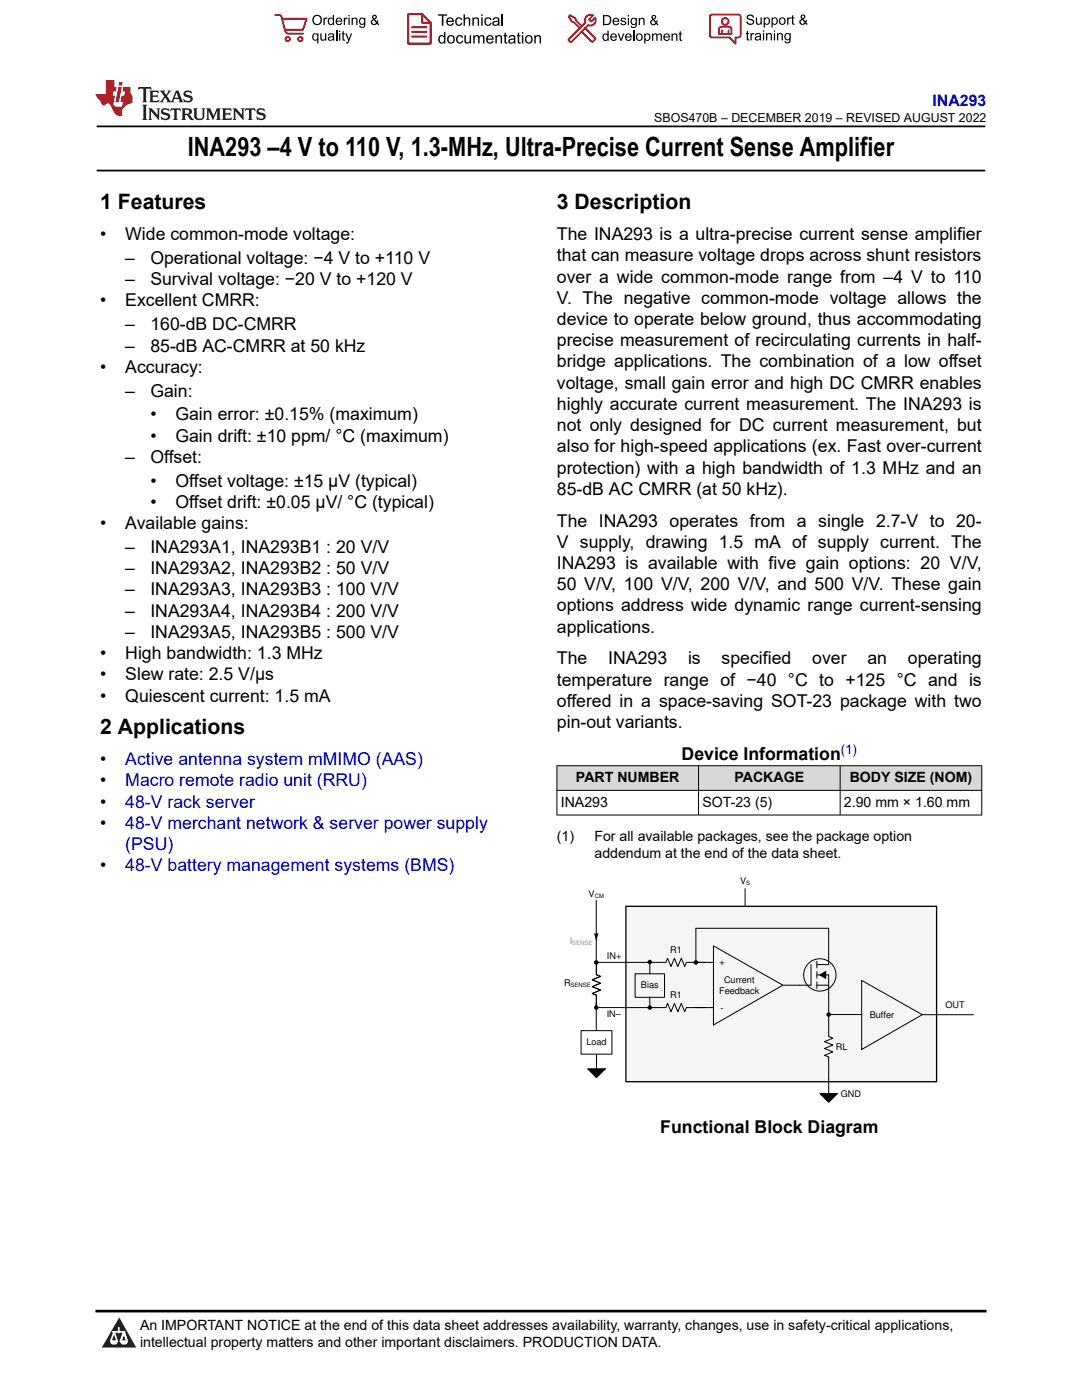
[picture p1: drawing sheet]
<svg xmlns="http://www.w3.org/2000/svg" width="216mm" height="279mm" viewBox="0 0 216 279" stroke-linecap="round" stroke-linejoin="round" font-family="sans-serif">
<path d="M19.3 25.2h177.3M19.3 34h177.3" fill="none" stroke="#000" stroke-width=".35"/>
<g fill="#d8d8d8">
<path d="M111.1 152.8h84.8v4.9h-84.8z" fill-rule="evenodd"/>
<path d="M111.2 152.9h28.1v4.8h-28.1z" fill-rule="evenodd"/>
<path d="M139.4 152.9h28.2v4.8h-28.2z" fill-rule="evenodd"/>
<path d="M167.7 152.9h28.1v4.8h-28.1z" fill-rule="evenodd"/>
</g>
<path d="M111.1 152.8h84.9M111.1 157.7h84.9M111.1 152.8v9.9M139.4 152.8v9.9M167.6 152.8v9.9M195.9 152.8v9.9M111.1 162.7h84.9" fill="none" stroke="#000" stroke-width=".2"/>
<path d="M124.9 180.9h62v35h-62z" fill-rule="evenodd" fill="#f5f5f5"/>
<path d="M124.9 180.9h62v35h-62z" fill="none" stroke="#000" stroke-width=".26"/>
<g fill="none" stroke="#000" stroke-width=".2">
<path d="M119 179.7v11.9M148.7 177.3v3.6M119 192v2.5l.8 .3-1.6 .7 1.6 .7-1.6 .7 1.6 .7-1.6 .7 .8 .3v2.5M126.7 194.3h5.9v4.7h-5.9zM129.7 192v2.3M129.7 199v2.1M138.9 192.1v-6.8h26.4v7.2h-2.3M142.4 188.8l13.8 7.8-13.8 8zM142.4 192.1h-5.4l-.4 .8-.7-1.7-.6 1.7-.7-1.7-.7 1.7-.7-1.7-.3 .9h-13.9v2.4l.8 .4-1.6 .6 1.6 .7-1.6 .7 1.6 .7-1.6 .7 .8 .3v7.1M161.8 192.5v4.1h-5.6M163 194.6h2.3l.1 12.3 .8 .3-1.7 .7 1.7 .7-1.7 .6 1.7 .7-1.7 .7 .9 .4v7.2M163 196.6h2.3"/>
<path d="M163 191.8v1.4M163 193.9v1.3M163 196v1.3M163.6 194.6l1.2-.7v1.4zM171.9 195.7l12.1 6.8-12.1 6.9zM115.9 205.7h6.2v4.7h-6.2zM117.3 213.3h3.5l-1.8 1.8zM119 201.1h13.9l.3-.8 .7 1.6 .7-1.6 .7 1.6 .6-1.6 .7 1.6 .4-.8h5.4M119 210.4v2.9M163.6 218.2h3.5l-1.7 1.8zM165.4 202.5h6.5M184 202.5h10.2"/>
<circle cx="163.6" cy="194.6" r="3.2"/>
</g>
<g fill="#000">
<path d="M118.5 186.3h.9l-.4 1.3zM163.6 194.6l1.2-.7v1.4zM117.3 213.3h3.5l-1.8 1.8zM163.6 218.2h3.5l-1.7 1.8z"/>
<circle cx="119" cy="192.1" r=".45"/>
<circle cx="129.7" cy="192" r=".45"/>
<circle cx="138.9" cy="192.1" r=".45"/>
<circle cx="119" cy="201.1" r=".45"/>
<circle cx="129.7" cy="201.1" r=".45"/>
<circle cx="165.4" cy="202.5" r=".45"/>
</g>
<path d="M0 0h215.9v23.8h-215.9z" fill-rule="evenodd" fill="#fff"/>
<path d="M27.7 17.4l-.2 .6 .5-.3h.6v.1v2.2l-.2 .4h1l-.2-.4v-2.2v-.1h.5l.5 .3-.1-.6zM29.8 18.1l.2 .4v1.5l-.2 .4h1.9l.1-.6a1.08 1.08 0 0 1-1.3 .2v-.7h.6l.4 .2v-.6l-.4 .2h-.6v-.6l.2-.1a1 1 0 0 1 1 .2l-.1-.5zM31.8 18.1l1 1.1-1 1.2h.9l-.2-.2 .4-.7 .5 .7-.2 .2h1.6l-.2-.2 .1-.4h1l.1 .4-.1 .2h.9l-.2-.3-.8-2h-.5l-1 2.2-.8-1.1 .9-1.1h-.8l.2 .2-.5 .7-.3-.7 .1-.2zM35.2 18.5l.4 1h-.8zM36.8 18.2a.65 .65 0 0 0-.2 .7 .65 .65 0 0 0 .6 .5l.7 .2 .1 .2a.79 .79 0 0 1-.7 .4 .79 .79 0 0 1-.7-.5l.1 .7 .2-.1a.93 .93 0 0 0 1.1 .1 .93 .93 0 0 0 .4-1 1.46 1.46 0 0 0-1.2-.6l-.1-.3a1.09 1.09 0 0 1 1.2 .2l-.2-.6-.1 .1-.6-.2zM28.4 20.9l.2 .4v2.3l-.2 .3h1l-.2-.3v-2.3l.2-.4zM29.6 21.6l.2 .4v1.6l-.2 .3h.8l-.3-.3v-1.4l1.7 1.8v-2l.2-.4h-.8l.2 .2 .1 1.1-1.2-1.3zM32.3 21.8a.65 .65 0 0 0-.2 .7 .65 .65 0 0 0 .7 .4l.6 .2 .1 .2a.79 .79 0 0 1-.7 .4 .79 .79 0 0 1-.7-.5l.1 .7 .2-.1a.93 .93 0 0 0 1.1 .1 .93 .93 0 0 0 .4-.9 1.46 1.46 0 0 0-1.2-.6l-.1-.4a1.09 1.09 0 0 1 1.2 .2l-.2-.6-.1 .1-.6-.1zM34.1 21.6l-.1 .7a.63 .63 0 0 1 .7-.4l.1 1.7-.3 .3h1l-.2-.3v-1.7a.66 .66 0 0 1 .8 .4l-.1-.7zM36.2 21.6l.2 .4v1.6l-.2 .3h.9l-.2-.2v-.7h.5l.1 .2a.79 .79 0 0 0 1.2 .6l-1-.9a.61 .61 0 0 0 .6-.6 .61 .61 0 0 0-.5-.6zM36.9 21.9h.2a.47 .47 0 0 1 .5 .1 .47 .47 0 0 1 .1 .5l-.2 .2h-.6zM38.5 21.6l.2 .2a2.27 2.27 0 0 0 .4 2 1.04 1.04 0 0 0 1.7-.7v-1.3l.2-.2h-.8l.2 .4v1.1a.6 .6 0 0 1-.6 .6 .6 .6 0 0 1-.6-.6v-1.1l.3-.4zM41.1 21.6l.2 .4v1.6l-.2 .3h.7l-.2-.3v-1.5l.9 1.9 .8-1.9v1.5l-.2 .3h1l-.3-.3v-1.6l.3-.4h-.8l-.7 1.5-.7-1.5zM44.3 21.6l.2 .4v1.6l-.2 .3h1.9l.1-.5a1.09 1.09 0 0 1-1.3 .1v-.6h.6l.4 .1v-.6l-.4 .2h-.6v-.6l.2-.1a1.01 1.01 0 0 1 1 .3l-.1-.6zM46.4 21.6l.3 .4v1.6l-.3 .3h.8l-.2-.3v-1.4l1.6 1.8v-2l.2-.4h-.7l.2 .2v1.1l-1.2-1.3zM49 21.6l-.1 .7a.63 .63 0 0 1 .8-.4v1.7l-.3 .3h1l-.2-.3v-1.7a.66 .66 0 0 1 .8 .4l-.1-.7zM51.4 21.8a.65 .65 0 0 0-.2 .7 .65 .65 0 0 0 .6 .4l.6 .2 .2 .2a.79 .79 0 0 1-.8 .4 .79 .79 0 0 1-.6-.5l.1 .7 .2-.1a.93 .93 0 0 0 1 .1 .93 .93 0 0 0 .5-.9 1.46 1.46 0 0 0-1.3-.6l-.1-.4a1.09 1.09 0 0 1 1.3 .2l-.2-.6-.2 .1-.5-.1z" fill="#231f20"/>
<path d="M21.1 16v2.8h-2.1l.1 .3 .9 1a.95 .95 0 0 0 .9 .9 .59 .59 0 0 1 .6-.4 .59 .59 0 0 1 .5 .4l.4 .8a1.59 1.59 0 0 0 2.1 1.3 1.61 1.61 0 0 1 1-2.2l1-.4-.1-1.5a1.59 1.59 0 0 1-.4-1.6h-1.4l-.2 .9h.5l-.1 .8h-.5l-.2 1v.2l.4 .1-.2 .9h-.6a.73 .73 0 0 1-1.1-.7l.3-1.5h-.5l.2-.8h.5l.2-.9h-.5v-1.4zM23.6 17.4l-.6 3h.7l.6-3zM23.8 16.4l-.1 .7h.7l.1-.7z" fill="#ed1c24"/>
<g fill="#000">
<path d="M62.3 4a1 1 0 0 1 2 0 1 1 0 0 1-2 0zM62.8 3.4a.78 .78 0 0 0-.1 1.1 .78 .78 0 0 0 1.1 .1 .78 .78 0 0 0 .1-1.1 .78 .78 0 0 0-1.1-.1z" fill-rule="evenodd"/>
<path d="M62.5 6.8l.4-.2 .4 .3v-.2h.2v2h-.2v-.7a.68 .68 0 0 1-.9-.1 .68 .68 0 0 1 0-.9zM62.6 7a.51 .51 0 0 0-.1 .6 .51 .51 0 0 0 .7 .2 .51 .51 0 0 0 .1-.7 .51 .51 0 0 0-.7-.1z" fill-rule="evenodd"/>
<path d="M64.5 3.5h.3v.3l.1-.3h.3l.1 .1-.1 .2a.32 .32 0 0 0-.3 0 .32 .32 0 0 0-.1 .4v.8h-.3z" fill-rule="evenodd"/>
<path d="M63.9 6.7h.3v.8a.36 .36 0 0 0 .3 .4 .36 .36 0 0 0 .4-.5v-.7h.2v1.4h-.2v-.2a.51 .51 0 0 1-.6 .2 .51 .51 0 0 1-.4-.5z" fill-rule="evenodd"/>
<path d="M65.6 3.7l.4-.2 .4 .2v-.7h.3v2h-.3v-.2a.7 .7 0 0 1-1-.1 .7 .7 0 0 1 .2-1zM65.8 3.8a.51 .51 0 0 0-.1 .7 .51 .51 0 0 0 .6 .2 .51 .51 0 0 0 .1-.7 .51 .51 0 0 0-.6-.2z" fill-rule="evenodd"/>
<path d="M65.6 6.8a.66 .66 0 0 1 .8-.1 .66 .66 0 0 1 .3 .8v.6h-.2l-.1-.2a.52 .52 0 0 1-.7 .2 .52 .52 0 0 1-.2-.6l.3-.2a.42 .42 0 0 0 .6-.3l-.3-.2-.3 .1-.1 .2h-.3zM65.7 7.6a.35 .35 0 0 0 .3 .4 .35 .35 0 0 0 .4-.4v-.2z" fill-rule="evenodd"/>
<path d="M67.7 6.1h.2v.3h-.2zM67.7 6.7h.2v1.4h-.2z" fill-rule="evenodd"/>
<path d="M67.1 3.7a.68 .68 0 0 1 .9-.1 .68 .68 0 0 1 .3 .7h-1.1a.42 .42 0 0 0 .3 .5 .42 .42 0 0 0 .5-.3h.3a.73 .73 0 0 1-1.1 .4 .73 .73 0 0 1-.1-1.2zM67.4 3.8l-.2 .3h.8l-.2-.4z" fill-rule="evenodd"/>
<path d="M68.6 3.5h.2v.3l.2-.3h.3l.1 .1-.1 .2a.32 .32 0 0 0-.4 0 .32 .32 0 0 0-.1 .4v.8h-.2z" fill-rule="evenodd"/>
<path d="M68.3 6.3l.3-.1v.5h.2v.1h-.2v.9l.3 .4a.36 .36 0 0 1-.4 0 .36 .36 0 0 1-.2-.4v-.9h-.1v-.1h.1z" fill-rule="evenodd"/>
<path d="M68.9 6.7h.3l.4 1.1 .4-1.1h.3l-.6 1.4a.51 .51 0 0 1-.6 .6l-.1-.3h.3l.2-.3z" fill-rule="evenodd"/>
<path d="M69.5 3h.3v.3h-.3zM69.5 3.5h.3v1.5h-.3z" fill-rule="evenodd"/>
<path d="M70.2 3.5h.2v.2a.52 .52 0 0 1 .6-.2 .52 .52 0 0 1 .3 .6v.9h-.2v-.9a.34 .34 0 0 0-.3-.4 .34 .34 0 0 0-.4 .3v1h-.2z" fill-rule="evenodd"/>
<path d="M71.8 3.7l.4-.2 .5 .2v-.2h.2v1.3a.64 .64 0 0 1-.5 .8 .64 .64 0 0 1-.7-.5h.2a.41 .41 0 0 0 .5 .2 .41 .41 0 0 0 .2-.5 .69 .69 0 0 1-.9-.1 .69 .69 0 0 1 .1-1zM72 3.8a.5 .5 0 0 0-.1 .7 .5 .5 0 0 0 .7 .1 .5 .5 0 0 0 .1-.6 .5 .5 0 0 0-.7-.2z" fill-rule="evenodd"/>
<path d="M74.4 3.1a.47 .47 0 0 1 .7 .1 .47 .47 0 0 1-.3 .7l.4 .4 .1-.3 .2 .1-.1 .4 .3 .3-.2 .2-.3-.3a.63 .63 0 0 1-1 .1 .63 .63 0 0 1 .3-1l-.3-.4zM74.5 3.4a.27 .27 0 0 0 .5 0 .27 .27 0 0 0-.5 0zM74.4 4.1a.4 .4 0 0 0 0 .6 .4 .4 0 0 0 .6-.1l-.4-.6z" fill-rule="evenodd"/>
<path d="M87.4 2.9h1.8v.2h-.7v2h-.3v-2h-.8z" fill-rule="evenodd"/>
<path d="M87.6 7.2l.5-.2 .5 .2v-.8h.3v2.3h-.3v-.2a.76 .76 0 0 1-1-.1 .76 .76 0 0 1-.1-1zM87.9 7.4a.58 .58 0 0 0-.2 .7 .58 .58 0 0 0 .8 .2 .58 .58 0 0 0 .1-.7 .58 .58 0 0 0-.7-.2z" fill-rule="evenodd"/>
<path d="M89.5 7.2a.81 .81 0 0 1 1.1 .1 .81 .81 0 0 1-.2 1.2 .81 .81 0 0 1-1.1-.2l-.1-.7zM89.6 7.4a.57 .57 0 0 0 0 .8 .57 .57 0 0 0 .8 0 .57 .57 0 0 0 0-.7 .57 .57 0 0 0-.8-.1z" fill-rule="evenodd"/>
<path d="M89.3 3.7a.77 .77 0 0 1 .9-.2 .77 .77 0 0 1 .4 .9h-1.3a.48 .48 0 0 0 .4 .5 .48 .48 0 0 0 .6-.3h.3a.83 .83 0 0 1-1.3 .4 .83 .83 0 0 1 0-1.3zM89.5 3.8l-.2 .4h1l-.3-.5z" fill-rule="evenodd"/>
<path d="M91 3.7a.7 .7 0 0 1 1.2 .3h-.2a.45 .45 0 0 0-.6-.3 .45 .45 0 0 0-.3 .6 .45 .45 0 0 0 .3 .6 .45 .45 0 0 0 .6-.4l.3 .1a.76 .76 0 0 1-1.1 .5 .76 .76 0 0 1-.3-1.1z" fill-rule="evenodd"/>
<path d="M91.2 7.2a.7 .7 0 0 1 1.2 .3l-.3 .1a.45 .45 0 0 0-.5-.4 .45 .45 0 0 0-.3 .7 .45 .45 0 0 0 .3 .6 .45 .45 0 0 0 .6-.4h.2a.76 .76 0 0 1-1 .5 .76 .76 0 0 1-.4-1.1z" fill-rule="evenodd"/>
<path d="M92.5 2.9h.3v.8a.59 .59 0 0 1 .7-.2 .59 .59 0 0 1 .3 .6v1h-.2v-1a.4 .4 0 0 0-.5-.4 .4 .4 0 0 0-.3 .5v.9h-.3z" fill-rule="evenodd"/>
<path d="M92.7 7h.2v.9a.41 .41 0 0 0 .5 .6 .41 .41 0 0 0 .3-.6v-.9h.3v1.7h-.3v-.3a.58 .58 0 0 1-.7 .3 .58 .58 0 0 1-.3-.7z" fill-rule="evenodd"/>
<path d="M94.3 3.5h.2v.2a.59 .59 0 0 1 .7-.2 .59 .59 0 0 1 .4 .6v1h-.3v-1a.41 .41 0 0 0-.4-.4 .41 .41 0 0 0-.4 .5v.9h-.2z" fill-rule="evenodd"/>
<path d="M94.4 7h.3v.3a.56 .56 0 0 1 1 0 .54 .54 0 0 1 .6-.3 .54 .54 0 0 1 .4 .5v1.2h-.3v-1.1a.34 .34 0 0 0-.3-.4 .34 .34 0 0 0-.4 .3v1.2h-.3v-1.1a.38 .38 0 0 0-.5-.3 .38 .38 0 0 0-.2 .5v.9h-.3z" fill-rule="evenodd"/>
<path d="M96 2.9h.3v.3h-.3zM96 3.5h.3v1.6h-.3z" fill-rule="evenodd"/>
<path d="M96.8 3.7a.7 .7 0 0 1 1.3 .3h-.3a.45 .45 0 0 0-.6-.3 .45 .45 0 0 0-.3 .6 .45 .45 0 0 0 .3 .6 .45 .45 0 0 0 .6-.4l.3 .1a.76 .76 0 0 1-1.1 .5 .76 .76 0 0 1-.3-1.1z" fill-rule="evenodd"/>
<path d="M97.2 7.2a.77 .77 0 0 1 .9-.1 .77 .77 0 0 1 .4 .8h-1.2a.48 .48 0 0 0 .3 .6 .48 .48 0 0 0 .6-.4l.3 .1a.83 .83 0 0 1-1.3 .3 .83 .83 0 0 1 0-1.3zM97.4 7.4l-.1 .3h.9l-.2-.4z" fill-rule="evenodd"/>
<path d="M98.8 7h.3v.3a.59 .59 0 0 1 .7-.3 .59 .59 0 0 1 .4 .7v1h-.3v-1a.41 .41 0 0 0-.5-.5 .41 .41 0 0 0-.3 .6v.9h-.3z" fill-rule="evenodd"/>
<path d="M98.4 3.7a.74 .74 0 0 1 1-.2 .74 .74 0 0 1 .3 .9v.7h-.3v-.2a.59 .59 0 0 1-.8 .3 .59 .59 0 0 1-.3-.8l1.1-.3a.42 .42 0 0 0-.4-.4 .42 .42 0 0 0-.5 .3h-.2zM98.6 4.5a.36 .36 0 0 0 .2 .5 .36 .36 0 0 0 .5-.2l.1-.5z" fill-rule="evenodd"/>
<path d="M100.7 6.6l.2-.1v.5h.3v.2h-.3v1l.1 .2h.2l.1 .3a.41 .41 0 0 1-.5-.1 .41 .41 0 0 1-.1-.4v-1h-.2v-.2h.2z" fill-rule="evenodd"/>
<path d="M101.6 7.2a.74 .74 0 0 1 .9-.2 .74 .74 0 0 1 .3 1l.1 .7h-.3v-.2a.59 .59 0 0 1-.8 .2 .59 .59 0 0 1-.3-.8l1-.3a.42 .42 0 0 0-.3-.4 .42 .42 0 0 0-.5 .3h-.3zM101.8 8.1a.36 .36 0 0 0 .1 .5 .36 .36 0 0 0 .5-.3l.2-.4z" fill-rule="evenodd"/>
<path d="M103.3 6.6l.3-.1v.5h.3v.2h-.3v1l.1 .2h.2v.3a.41 .41 0 0 1-.5-.1 .41 .41 0 0 1-.1-.4v-1h-.2v-.2h.2z" fill-rule="evenodd"/>
<path d="M104.1 6.4h.3v.3h-.3zM104.1 7h.3v1.7h-.3z" fill-rule="evenodd"/>
<path d="M105 7.2a.81 .81 0 0 1 1.1 .1 .81 .81 0 0 1-.1 1.2 .81 .81 0 0 1-1.2-.2v-.7zM105.2 7.4a.57 .57 0 0 0-.1 .8 .57 .57 0 0 0 .8 0 .57 .57 0 0 0 0-.7 .57 .57 0 0 0-.7-.1z" fill-rule="evenodd"/>
<path d="M106.6 7h.3v.3a.59 .59 0 0 1 .7-.3 .59 .59 0 0 1 .4 .7v1h-.3v-1a.41 .41 0 0 0-.5-.5 .41 .41 0 0 0-.3 .6v.9h-.3z" fill-rule="evenodd"/>
<path d="M120.3 3h.7a1 1 0 0 1 1 1 1 1 0 0 1-1 1h-.7zM120.6 3.2v1.6h.4a.77 .77 0 0 0 .7-.8 .77 .77 0 0 0-.7-.8z" fill-rule="evenodd"/>
<path d="M120.4 6.9l.4-.2 .4 .2v-.8h.3v2h-.3v-.1a.7 .7 0 0 1-.9-.2 .7 .7 0 0 1 .1-.9zM120.6 7a.51 .51 0 0 0-.1 .7 .51 .51 0 0 0 .6 .1 .51 .51 0 0 0 .1-.6 .51 .51 0 0 0-.6-.2z" fill-rule="evenodd"/>
<path d="M122 6.9a.68 .68 0 0 1 .8-.2 .68 .68 0 0 1 .3 .8h-1.1a.42 .42 0 0 0 .3 .5 .42 .42 0 0 0 .5-.3h.3a.73 .73 0 0 1-1.1 .3 .73 .73 0 0 1 0-1.1zM122.2 7l-.2 .3h.8l-.2-.4z" fill-rule="evenodd"/>
<path d="M122.4 3.7a.68 .68 0 0 1 .8-.1 .68 .68 0 0 1 .4 .8h-1.1a.42 .42 0 0 0 .3 .4 .42 .42 0 0 0 .5-.3l.3 .1a.73 .73 0 0 1-1.2 .3 .73 .73 0 0 1 0-1.2zM122.6 3.8l-.1 .3h.8l-.2-.3z" fill-rule="evenodd"/>
<path d="M123.9 3.7l.1-.1a.62 .62 0 0 1 .9 .3l-.2 .1a.29 .29 0 0 0-.3-.3 .29 .29 0 0 0-.3 .3l.1 .1a.58 .58 0 0 1 .6 .1 .58 .58 0 0 1 .1 .6 .67 .67 0 0 1-1.1-.2l.2-.1a.33 .33 0 0 0 .4 .4 .33 .33 0 0 0 .3-.4 .71 .71 0 0 1-.9-.6z" fill-rule="evenodd"/>
<path d="M123.3 6.7h.2l.4 1.2 .4-1.2h.3l-.6 1.4h-.2z" fill-rule="evenodd"/>
<path d="M125.3 3h.2v.3h-.2zM125.3 3.6h.2v1.4h-.2z" fill-rule="evenodd"/>
<path d="M124.9 6.9a.68 .68 0 0 1 .8-.2 .68 .68 0 0 1 .4 .8h-1.1a.42 .42 0 0 0 .3 .5 .42 .42 0 0 0 .5-.3h.3a.73 .73 0 0 1-1.2 .3 .73 .73 0 0 1 0-1.1zM125.1 7l-.1 .3h.8l-.2-.4z" fill-rule="evenodd"/>
<path d="M126 3.7l.4-.2 .4 .2v-.1h.3v1.2a.64 .64 0 0 1-.5 .8 .64 .64 0 0 1-.8-.5l.3 .1a.41 .41 0 0 0 .5 .2 .41 .41 0 0 0 .2-.6 .69 .69 0 0 1-.9-.1 .69 .69 0 0 1 .1-1zM126.2 3.9a.5 .5 0 0 0-.1 .6 .5 .5 0 0 0 .6 .2 .5 .5 0 0 0 .2-.7 .5 .5 0 0 0-.7-.1z" fill-rule="evenodd"/>
<path d="M126.9 7.4a.73 .73 0 0 1 1.4 0 .73 .73 0 0 1-1.4 0zM127.3 7a.5 .5 0 0 0-.1 .7 .5 .5 0 0 0 .7 0 .5 .5 0 0 0 0-.6 .5 .5 0 0 0-.6-.1z" fill-rule="evenodd"/>
<path d="M127.5 3.6h.2v.2a.52 .52 0 0 1 .6-.3 .52 .52 0 0 1 .3 .6v.9h-.2v-.9a.34 .34 0 0 0-.3-.4 .34 .34 0 0 0-.4 .3v1h-.2z" fill-rule="evenodd"/>
<path d="M128.5 6.7h.3v.2a.67 .67 0 0 1 .9 0 .67 .67 0 0 1 0 .9 .55 .55 0 0 1-.9 .2v.7h-.3zM128.9 7a.5 .5 0 0 0-.1 .7 .5 .5 0 0 0 .6 .1 .5 .5 0 0 0 .2-.6 .5 .5 0 0 0-.7-.2z" fill-rule="evenodd"/>
<path d="M130.1 6.7h.2v.2a.49 .49 0 0 1 .9 0l.4-.2a.42 .42 0 0 1 .5 .4v1h-.3v-.9a.3 .3 0 0 0-.2-.3 .3 .3 0 0 0-.4 .2v1h-.2v-.9a.33 .33 0 0 0-.5-.3 .33 .33 0 0 0-.2 .5v.7h-.2z" fill-rule="evenodd"/>
<path d="M130.1 3.1a.47 .47 0 0 1 .8 .1 .47 .47 0 0 1-.3 .7l.3 .4 .1-.2h.3l-.2 .5 .3 .3-.2 .2-.3-.3a.63 .63 0 0 1-1 .1 .63 .63 0 0 1 .3-1l-.2-.5zM130.2 3.5a.27 .27 0 0 0 .5 0 .27 .27 0 0 0-.5 0zM130.2 4.1a.4 .4 0 0 0 0 .7 .4 .4 0 0 0 .6-.2l-.5-.6z" fill-rule="evenodd"/>
<path d="M132.5 6.9a.68 .68 0 0 1 .9-.2 .68 .68 0 0 1 .3 .8h-1.1a.42 .42 0 0 0 .3 .5 .42 .42 0 0 0 .5-.3h.3a.73 .73 0 0 1-1.1 .3 .73 .73 0 0 1-.1-1.1zM132.7 7l-.1 .3h.8l-.2-.4z" fill-rule="evenodd"/>
<path d="M134 6.7h.2v.2a.52 .52 0 0 1 .6-.2 .52 .52 0 0 1 .4 .6v.8h-.3v-.8a.34 .34 0 0 0-.2-.4 .34 .34 0 0 0-.4 .2l-.1 1h-.2z" fill-rule="evenodd"/>
<path d="M135.6 6.3l.2-.1v.5h.3v.2h-.3v.8l.3 .4a.36 .36 0 0 1-.4 0 .36 .36 0 0 1-.1-.4v-.8h-.2v-.2h.2z" fill-rule="evenodd"/>
<path d="M149.2 3a.8 .8 0 0 1 1.2 .5h-.2a.44 .44 0 0 0-.5-.4 .44 .44 0 0 0-.4 .5l.2 .1a.9 .9 0 0 1 1 .8 .84 .84 0 0 1-.9 .5 .84 .84 0 0 1-.7-.7h.3a.52 .52 0 0 0 .5 .5 .52 .52 0 0 0 .5-.6l-.2-.1a.85 .85 0 0 1-1-.8z" fill-rule="evenodd"/>
<path d="M149 6.3l.3-.2v.5h.2v.2h-.2v.9l.2 .4a.36 .36 0 0 1-.4-.1 .36 .36 0 0 1-.1-.4v-.8h-.2v-.2h.2z" fill-rule="evenodd"/>
<path d="M149.7 6.6h.3v.2l.1-.2h.3l.1 .1-.1 .2a.32 .32 0 0 0-.3 0 .32 .32 0 0 0-.1 .4v.8h-.3z" fill-rule="evenodd"/>
<path d="M150.7 6.8a.66 .66 0 0 1 .9-.2 .66 .66 0 0 1 .3 .9v.6h-.2l-.1-.2a.52 .52 0 0 1-.7 .2 .52 .52 0 0 1-.2-.7l.2-.1a.42 .42 0 0 0 .7-.3l-.3-.2h-.3l-.1 .3-.3-.1zM150.9 7.5a.35 .35 0 0 0 .3 .5 .35 .35 0 0 0 .4-.4v-.3z" fill-rule="evenodd"/>
<path d="M150.8 3.5h.3v.8a.36 .36 0 0 0 .3 .5 .36 .36 0 0 0 .4-.5v-.8h.2v1.4h-.2v-.2a.51 .51 0 0 1-.6 .3 .51 .51 0 0 1-.4-.6z" fill-rule="evenodd"/>
<path d="M152.2 6.1h.3v.2h-.3zM152.2 6.6h.3v1.5h-.3z" fill-rule="evenodd"/>
<path d="M152.4 3.5h.2v.2a.67 .67 0 0 1 .9 0 .67 .67 0 0 1 .1 .9 .55 .55 0 0 1-1 .2v.7h-.2zM152.7 3.8a.5 .5 0 0 0-.1 .7 .5 .5 0 0 0 .7 .1 .5 .5 0 0 0 .1-.6 .5 .5 0 0 0-.7-.2z" fill-rule="evenodd"/>
<path d="M152.9 6.6h.2v.2a.52 .52 0 0 1 .6-.2 .52 .52 0 0 1 .3 .6v.9h-.2v-.9a.34 .34 0 0 0-.3-.4 .34 .34 0 0 0-.4 .2v1.1h-.2z" fill-rule="evenodd"/>
<path d="M153.9 3.5h.3v.2a.67 .67 0 0 1 .9 0 .67 .67 0 0 1 0 .9 .55 .55 0 0 1-.9 .2v.7h-.3zM154.3 3.8a.5 .5 0 0 0-.1 .7 .5 .5 0 0 0 .6 .1 .5 .5 0 0 0 .2-.6 .5 .5 0 0 0-.7-.2z" fill-rule="evenodd"/>
<path d="M154.4 6.1h.3v.2h-.3zM154.4 6.6h.3v1.5h-.3z" fill-rule="evenodd"/>
<path d="M155 6.6h.3v.2a.52 .52 0 0 1 .6-.2 .52 .52 0 0 1 .3 .6v.9h-.2v-.9a.34 .34 0 0 0-.3-.4 .34 .34 0 0 0-.4 .2v1.1h-.3z" fill-rule="evenodd"/>
<path d="M155.4 4.2a.75 .75 0 0 1 1.5 0 .75 .75 0 0 1-1.5 0zM155.8 3.8a.5 .5 0 0 0-.1 .7 .5 .5 0 0 0 .8 0 .5 .5 0 0 0 0-.7 .5 .5 0 0 0-.7 0z" fill-rule="evenodd"/>
<path d="M156.7 6.8l.4-.2 .5 .2v-.2h.2v1.3a.64 .64 0 0 1-.5 .7 .64 .64 0 0 1-.8-.4h.3a.41 .41 0 0 0 .5 .2 .41 .41 0 0 0 .2-.5 .69 .69 0 0 1-.9-.1 .69 .69 0 0 1 .1-1zM156.9 6.9a.5 .5 0 0 0-.1 .7 .5 .5 0 0 0 .6 .1 .5 .5 0 0 0 .2-.7 .5 .5 0 0 0-.7-.1z" fill-rule="evenodd"/>
<path d="M157.1 3.5h.2v.2l.1-.2h.3h.2l-.1 .3a.32 .32 0 0 0-.4 0 .32 .32 0 0 0-.1 .4v.7h-.2z" fill-rule="evenodd"/>
<path d="M158 3.1l.3-.1v.5h.2v.2h-.2v.8l.3 .4a.36 .36 0 0 1-.4 0 .36 .36 0 0 1-.2-.4v-.8h-.1v-.2h.1z" fill-rule="evenodd"/>
<path d="M159.9 3a.47 .47 0 0 1 .7 .1 .47 .47 0 0 1-.3 .7l.4 .5 .1-.3h.2l-.1 .5 .3 .3-.2 .2-.3-.3a.63 .63 0 0 1-1 .1 .63 .63 0 0 1 .3-1l-.3-.5zM160 3.4a.27 .27 0 0 0 .5 0 .27 .27 0 0 0-.5 0zM159.9 4.1a.4 .4 0 0 0 0 .6 .4 .4 0 0 0 .6-.2l-.4-.6z" fill-rule="evenodd"/>
</g>
<path d="M67.2 6.1v2M126.5 6.1v2" fill="none" stroke="#000" stroke-width=".25"/>
<g fill="none" stroke="#de0000" stroke-width=".37">
<path d="M54.9 3h.9a1.19 1.19 0 0 1 .6 1.2l.6 2.1a.85 .85 0 0 0 1 .4h2.5M56.3 3.7h4.9l-.7 2.2h-3.6M116.1 5.2l-1.2-1.1-.1-.5-1-.6-.3 .3 .6 1 .5 .2 1.1 1.1M116.8 5.6l1.9 2v.3l-.4 .4h-.3l-1.9-2zM116.8 5.6l.6-.6a1.07 1.07 0 0 0 1.2-.2 1.07 1.07 0 0 0 .1-1.3l-.7 .8-.5-.4 .8-.8a1.07 1.07 0 0 0-1.2 .2 1.07 1.07 0 0 0-.3 1.2l-3.3 3.3v.3l.3 .3h.2l2.1-2.1M141.7 3.1l.4-.2h5.3l.3 .2 .1 3.9-.2 .4-.8 .1v1.2l-1.3-1.2h-3.4l-.4-.2zM143.5 5.6l.5-.3 1.7 .1 .2 .5v.9h-2.4zM144 6.1v.7M145.4 6.1v.7"/>
<circle cx="57.4" cy="7.8" r=".44"/>
<circle cx="59.9" cy="7.8" r=".44"/>
<circle cx="144.7" cy="4.3" r=".67"/>
</g>
<path d="M100.2 2.9v2.2" fill="none" stroke="#000" stroke-width=".28"/>
<path d="M81.4 2.8h2.8v1.7h1.7v4.2h-4.5zM82.3 6.4h2.8M82.3 5.4h2.8M82.3 7.3h2.8M84.2 2.8l1.7 1.7" fill="none" stroke="#de0000" stroke-width=".42"/>
<path d="M0 261.4h215.9v18h-215.9z" fill-rule="evenodd" fill="#fff"/>
<path d="M23.8 262.9l3.4 6h-6.9z" fill="#231f20"/>
<path d="M22.1 267.7h1.3l-.4 .5h-.3a.55 .55 0 0 1-.6-.5z" fill-rule="evenodd" fill="#fff"/>
<path d="M22.1 267.7h1.3l-.4 .5h-.3a.55 .55 0 0 1-.6-.5z" fill="none" stroke="#231f20" stroke-width=".34"/>
<path d="M22.1 267.7h1.3l-.4 .5h-.5zM22.6 265.8h.1M22.6 265.8h2.3zM23.7 265.9h.1M23.7 264.9v1zM24 267.7h.1" fill="none" stroke="#fff" stroke-width=".34"/>
<path d="M24.7 265.8l-.7 1.9z" fill="#fff"/>
<path d="M24.7 265.8l-.7 1.9z" fill="none" stroke="#fff" stroke-width=".34"/>
<path d="M24.7 265.8l.7 1.9z" fill="#fff"/>
<path d="M24.7 265.8l.7 1.9zM25.3 267.7h.1" fill="none" stroke="#fff" stroke-width=".34"/>
<path d="M22.8 265.8l-.7 1.9z" fill="#fff"/>
<path d="M22.8 265.8l-.7 1.9z" fill="none" stroke="#fff" stroke-width=".34"/>
<path d="M22.8 265.8l.6 1.9z" fill="#fff"/>
<path d="M22.8 265.8l.6 1.9z" fill="none" stroke="#fff" stroke-width=".34"/>
<path d="M24.1 267.7h1.3a.65 .65 0 0 1-.6 .5 .65 .65 0 0 1-.7-.5z" fill-rule="evenodd" fill="#fff"/>
<path d="M24.1 267.7h1.3a.65 .65 0 0 1-.6 .5 .65 .65 0 0 1-.7-.5z" fill="none" stroke="#231f20" stroke-width=".34"/>
<path d="M24 267.7h.1M24.1 267.7h1.3l-.4 .5h-.5z" fill="none" stroke="#fff" stroke-width=".34"/>
<path d="M19 261.7h177.8" fill="none" stroke="#000" stroke-width=".53"/>
<text font-size="5.3" x="37.5" y="31.2">INA293 –4 V to 110 V, 1.3-MHz, Ultra-Precise Current Sense Amplifier</text>
<g font-size="4.2">
<text x="20" y="41.8">1 Features</text>
<text x="111.1" y="41.8">3 Description</text>
<text x="20" y="146.6">2 Applications</text>
</g>
<g font-size="3.5">
<text x="20" y="47.9">•</text>
<text x="25" y="47.9">Wide common-mode voltage:</text>
<text x="111.1" y="47.9">The INA293 is a ultra-precise current sense amplifier</text>
<text x="25" y="52.7">–</text>
<text x="30" y="52.7">Operational voltage: −4 V to +110 V</text>
<text x="111.1" y="52.2">that can measure voltage drops across shunt resistors</text>
<text x="25" y="56.9">–</text>
<text x="30" y="56.9">Survival voltage: −20 V to +120 V</text>
<text x="111.1" y="56.4">over a wide common-mode range from –4 V to 110</text>
<text x="20" y="61.2">•</text>
<text x="25" y="61.2">Excellent CMRR:</text>
<text x="25" y="65.9">–</text>
<text x="30" y="65.9">160-dB DC-CMRR</text>
<text x="111.1" y="60.6">V. The negative common-mode voltage allows the</text>
<text x="111.1" y="64.9">device to operate below ground, thus accommodating</text>
<text x="25" y="70.2">–</text>
<text x="30" y="70.2">85-dB AC-CMRR at 50 kHz</text>
<text x="111.1" y="69.1">precise measurement of recirculating currents in half-</text>
<text x="20" y="74.4">•</text>
<text x="25" y="74.4">Accuracy:</text>
<text x="111.1" y="73.3">bridge applications. The combination of a low offset</text>
<text x="111.1" y="77.6">voltage, small gain error and high DC CMRR enables</text>
<text x="25" y="79.2">–</text>
<text x="30" y="79.2">Gain:</text>
<text x="30" y="83.9">•</text>
<text x="35" y="83.9">Gain error: ±0.15% (maximum)</text>
<text x="111.1" y="81.8">highly accurate current measurement. The INA293 is</text>
<text x="30" y="88.2">•</text>
<text x="35" y="88.2">Gain drift: ±10 ppm/ °C (maximum)</text>
<text x="111.1" y="86">not only designed for DC current measurement, but</text>
<text x="25" y="92.4">–</text>
<text x="30" y="92.4">Offset:</text>
<text x="111.1" y="90.3">also for high-speed applications (ex. Fast over-current</text>
<text x="111.1" y="94.5">protection) with a high bandwidth of 1.3 MHz and an</text>
<text x="30" y="97.1">•</text>
<text x="30" y="101.4">•</text>
<text x="35" y="97.1">Offset voltage: ±15 µV (typical)</text>
<text x="35" y="101.4">Offset drift: ±0.05 µV/ °C (typical)</text>
<text x="111.1" y="98.7">85-dB AC CMRR (at 50 kHz).</text>
<text x="20" y="105.6">•</text>
<text x="25" y="105.6">Available gains:</text>
<text x="111.1" y="105.1">The INA293 operates from a single 2.7-V to 20-</text>
<text x="25" y="110.4">–</text>
<text x="30" y="110.4">INA293A1, INA293B1 : 20 V/V</text>
<text x="111.1" y="109.3">V supply, drawing 1.5 mA of supply current. The</text>
<text x="111.1" y="113.6">INA293 is available with five gain options: 20 V/V,</text>
<text x="25" y="114.6">–</text>
<text x="25" y="118.8">–</text>
<text x="30" y="114.6">INA293A2, INA293B2 : 50 V/V</text>
<text x="30" y="118.8">INA293A3, INA293B3 : 100 V/V</text>
<text x="111.1" y="117.8">50 V/V, 100 V/V, 200 V/V, and 500 V/V. These gain</text>
<text x="25" y="123.1">–</text>
<text x="30" y="123.1">INA293A4, INA293B4 : 200 V/V</text>
<text x="111.1" y="122">options address wide dynamic range current-sensing</text>
<text x="20" y="131.5">•</text>
<text x="25" y="127.3">–</text>
<text x="25" y="131.5">High bandwidth: 1.3 MHz</text>
<text x="30" y="127.3">INA293A5, INA293B5 : 500 V/V</text>
<text x="111.1" y="126.3">applications.</text>
<text x="20" y="135.8">•</text>
<text x="25" y="135.8">Slew rate: 2.5 V/µs</text>
<text x="111.1" y="132.6">The</text>
<text x="111.1" y="136.8">temperature range of −40 °C to +125 °C and is</text>
<text x="121.4" y="132.6">INA293</text>
<text x="137.3" y="132.6">is</text>
<text x="144" y="132.6">specified</text>
<text x="162.1" y="132.6">over</text>
<text x="173.1" y="132.6">an</text>
<text x="181.2" y="132.6">operating</text>
<text x="20" y="140">•</text>
<text x="25" y="140">Quiescent current: 1.5 mA</text>
<text x="111.1" y="141.1">offered in a space-saving SOT-23 package with two</text>
<text x="111.1" y="145.3">pin-out variants.</text>
<text x="20" y="152.7">•</text>
<text x="136" y="151.7">Device Information</text>
<text x="20" y="156.9">•</text>
<text x="20" y="161.2">•</text>
<text x="20" y="165.4">•</text>
<text x="20" y="173.9">•</text>
<text x="131.8" y="226.1">Functional Block Diagram</text>
</g>
<g font-size="3.5" fill="#00f">
<text x="25" y="152.7">Active antenna system mMIMO (AAS)</text>
<text x="25" y="156.9">Macro remote radio unit (RRU)</text>
<text x="25" y="161.2">48-V rack server</text>
<text x="25" y="165.4">48-V merchant network &amp; server power supply</text>
<text x="25" y="169.6">(PSU)</text>
<text x="25" y="173.9">48-V battery management systems (BMS)</text>
</g>
<text font-size="3.2" fill="#00f" x="186.1" y="21.1">INA293</text>
<g font-size="2.8">
<text x="111.9" y="161">INA293</text>
<text x="114.9" y="156.1">PART NUMBER</text>
<text x="140.2" y="161">SOT-23 (5)</text>
<text x="146.6" y="156.1">PACKAGE</text>
<text x="168.4" y="161">2.90 mm × 1.60 mm</text>
<text x="169.5" y="156.1">BODY SIZE (NOM)</text>
<text x="111.1" y="167.8">(1)</text>
<text x="118.6" y="167.8">For all available packages, see the package option</text>
<text x="118.6" y="171.2">addendum at the end of the data sheet.</text>
<text x="27.9" y="265.5">An IMPORTANT NOTICE at the end of this data sheet addresses availability, warranty, changes, use in safety-critical applications,</text>
<text x="27.9" y="268.9">intellectual property matters and other important disclaimers. PRODUCTION DATA.</text>
</g>
<text font-size="2.6" fill="#00f" x="167.8" y="150.5">(1)</text>
<text font-size="2.5" x="130.6" y="24.3">SBOS470B – DECEMBER 2019 – REVISED AUGUST 2022</text>
<g font-size="1.8">
<text x="117.5" y="179">V</text>
<text x="147.7" y="176.4">V</text>
<text x="121.1" y="191.4">IN+</text>
<text x="133.7" y="190.1">R1</text>
<text x="112.5" y="196.8">R</text>
<text x="127.9" y="197.2">Bias</text>
<text x="143.5" y="192.6">+</text>
<text x="144.5" y="196.1">Current</text>
<text x="121.1" y="203">IN±</text>
<text x="133.7" y="199.1">R1</text>
<text x="143.5" y="198.3">Feedback</text>
<text x="143.8" y="201.7">-</text>
<text x="173.6" y="203.1">Buffer</text>
<text x="188.6" y="201.2">OUT</text>
<text x="117" y="208.6">Load</text>
<text x="166.8" y="209.6">RL</text>
<text x="167.8" y="218.9">GND</text>
</g>
<text font-size="1.8" fill="#919191" x="113.7" y="188.4">I</text>
<g font-size="1.2">
<text x="118.7" y="179.2">CM</text>
<text x="148.9" y="176.7">S</text>
<text x="113.9" y="197.1">SENSE</text>
</g>
<text font-size="1.2" fill="#919191" x="114.2" y="188.7">SENSE</text>
</svg>
